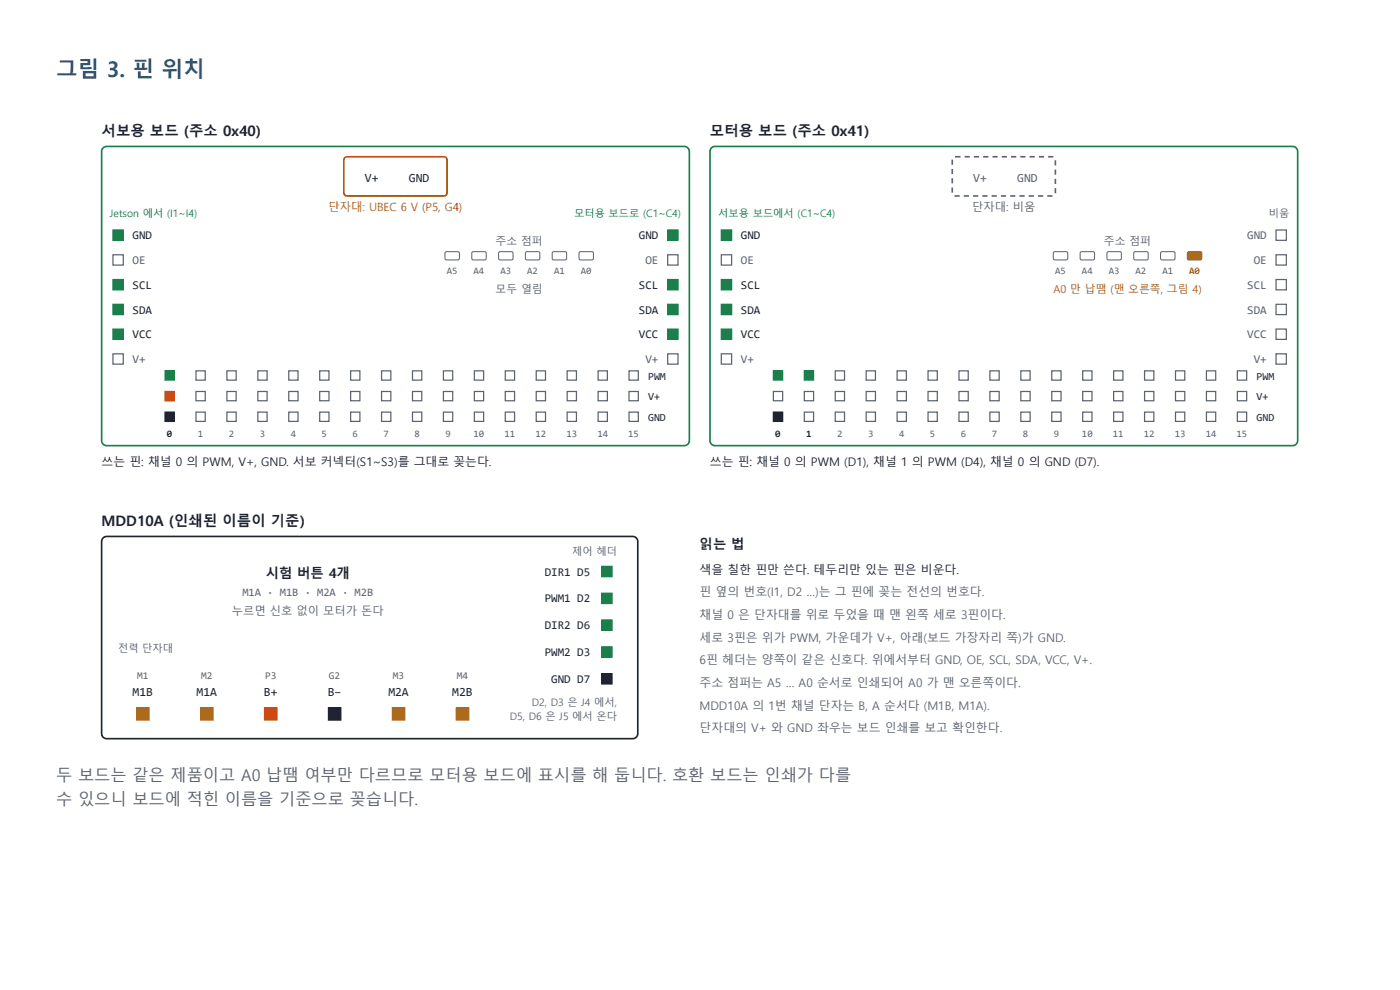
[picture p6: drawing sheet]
<svg xmlns="http://www.w3.org/2000/svg" width="297mm" height="210mm" viewBox="0 0 297 210" stroke-linecap="round" stroke-linejoin="round" font-family="sans-serif">
<path d="M21.9 31.4l.8-.4h122.5a1.09 1.09 0 0 1 1 1.1v61.3a1.09 1.09 0 0 1-1 1.1h-122.5a1.09 1.09 0 0 1-1.1-1.1v-61.3z" fill="none" stroke="#1a7f4b" stroke-width=".35"/>
<path d="M150.9 31.4l.8-.4h122.5a1.09 1.09 0 0 1 1.1 1.1v61.3a1.09 1.09 0 0 1-1.1 1.1h-122.5a1.09 1.09 0 0 1-1.1-1.1v-61.3z" fill="#fff"/>
<path d="M150.9 31.4l.8-.4h122.5a1.09 1.09 0 0 1 1.1 1.1v61.3a1.09 1.09 0 0 1-1.1 1.1h-122.5a1.09 1.09 0 0 1-1.1-1.1v-61.3z" fill="none" stroke="#1a7f4b" stroke-width=".35"/>
<path d="M21.9 114.1l.8-.4h111.5a1.09 1.09 0 0 1 1.1 1.1v40.7a1.09 1.09 0 0 1-1.1 1.1h-111.5a1.09 1.09 0 0 1-1.1-1.1v-40.7z" fill="#fff"/>
<path d="M21.9 114.1l.8-.4h111.5a1.09 1.09 0 0 1 1.1 1.1v40.7a1.09 1.09 0 0 1-1.1 1.1h-111.5a1.09 1.09 0 0 1-1.1-1.1v-40.7z" fill="none" stroke="#1f2430" stroke-width=".35"/>
<path d="M73.2 33.4l.4-.2h20.6a.66 .66 0 0 1 .6 .7v7a.66 .66 0 0 1-.6 .6h-20.6a.66 .66 0 0 1-.6-.6v-7z" fill="#fff"/>
<path d="M73.2 33.4l.4-.2h20.6a.66 .66 0 0 1 .6 .7v7a.66 .66 0 0 1-.6 .6h-20.6a.66 .66 0 0 1-.6-.6v-7z" fill="none" stroke="#d35400" stroke-width=".35"/>
<path d="M24 48.8h2.2v2.2h-2.2z" fill="#1a7f4b"/>
<path d="M24 48.8h2.2v2.2h-2.2z" fill="none" stroke="#1a7f4b" stroke-width=".26"/>
<path d="M141.7 48.8h2.1v2.2h-2.1z" fill="#1a7f4b"/>
<path d="M141.7 48.8h2.1v2.2h-2.1z" fill="none" stroke="#1a7f4b" stroke-width=".26"/>
<path d="M24 54h2.2v2.2h-2.2z" fill="#fff"/>
<path d="M24 54h2.2v2.2h-2.2z" fill="none" stroke="#5c6370" stroke-width=".26"/>
<path d="M141.7 54h2.1v2.2h-2.1z" fill="#fff"/>
<path d="M141.7 54h2.1v2.2h-2.1z" fill="none" stroke="#5c6370" stroke-width=".26"/>
<path d="M24 59.3h2.2v2.2h-2.2z" fill="#1a7f4b"/>
<path d="M24 59.3h2.2v2.2h-2.2z" fill="none" stroke="#1a7f4b" stroke-width=".26"/>
<path d="M141.7 59.3h2.1v2.2h-2.1z" fill="#1a7f4b"/>
<path d="M141.7 59.3h2.1v2.2h-2.1z" fill="none" stroke="#1a7f4b" stroke-width=".26"/>
<path d="M24 64.5h2.2v2.2h-2.2z" fill="#1a7f4b"/>
<path d="M24 64.5h2.2v2.2h-2.2z" fill="none" stroke="#1a7f4b" stroke-width=".26"/>
<path d="M141.7 64.5h2.1v2.2h-2.1z" fill="#1a7f4b"/>
<path d="M141.7 64.5h2.1v2.2h-2.1z" fill="none" stroke="#1a7f4b" stroke-width=".26"/>
<path d="M24 69.8h2.2v2.2h-2.2z" fill="#1a7f4b"/>
<path d="M24 69.8h2.2v2.2h-2.2z" fill="none" stroke="#1a7f4b" stroke-width=".26"/>
<path d="M141.7 69.8h2.1v2.2h-2.1z" fill="#1a7f4b"/>
<path d="M141.7 69.8h2.1v2.2h-2.1z" fill="none" stroke="#1a7f4b" stroke-width=".26"/>
<path d="M24 75h2.2v2.2h-2.2z" fill="#fff"/>
<path d="M24 75h2.2v2.2h-2.2z" fill="none" stroke="#5c6370" stroke-width=".26"/>
<path d="M141.7 75h2.1v2.2h-2.1z" fill="#fff"/>
<path d="M141.7 75h2.1v2.2h-2.1z" fill="none" stroke="#5c6370" stroke-width=".26"/>
<path d="M94.5 53.5l2.8-.1 .2 .3-.1 1.2-.3 .2h-2.5l-.2-.3z" fill="#fff"/>
<path d="M94.5 53.5l2.8-.1 .2 .3-.1 1.2-.3 .2h-2.5l-.2-.3z" fill="none" stroke="#5c6370" stroke-width=".22"/>
<path d="M100.2 53.5l2.7-.1 .3 .3-.1 1.2-.3 .2h-2.5l-.2-.3z" fill="#fff"/>
<path d="M100.2 53.5l2.7-.1 .3 .3-.1 1.2-.3 .2h-2.5l-.2-.3z" fill="none" stroke="#5c6370" stroke-width=".22"/>
<path d="M105.9 53.5l2.7-.1 .2 .3v1.2l-.3 .2h-2.5l-.2-.3z" fill="#fff"/>
<path d="M105.9 53.5l2.7-.1 .2 .3v1.2l-.3 .2h-2.5l-.2-.3z" fill="none" stroke="#5c6370" stroke-width=".22"/>
<path d="M111.6 53.5l2.7-.1 .2 .3v1.2l-.3 .2h-2.5l-.2-.3z" fill="#fff"/>
<path d="M111.6 53.5l2.7-.1 .2 .3v1.2l-.3 .2h-2.5l-.2-.3z" fill="none" stroke="#5c6370" stroke-width=".22"/>
<path d="M117.2 53.5l2.8-.1 .2 .3v1.2l-.3 .2h-2.5l-.2-.3z" fill="#fff"/>
<path d="M117.2 53.5l2.8-.1 .2 .3v1.2l-.3 .2h-2.5l-.2-.3z" fill="none" stroke="#5c6370" stroke-width=".22"/>
<path d="M122.9 53.5l2.8-.1 .2 .3v1.2l-.3 .2h-2.6l-.2-.3z" fill="#fff"/>
<path d="M122.9 53.5l2.8-.1 .2 .3v1.2l-.3 .2h-2.6l-.2-.3z" fill="none" stroke="#5c6370" stroke-width=".22"/>
<path d="M35 78.6h2v2h-2z" fill="#1a7f4b"/>
<path d="M35 78.6h2v2h-2z" fill="none" stroke="#1a7f4b" stroke-width=".26"/>
<path d="M35 83h2v2h-2z" fill="#d35400"/>
<path d="M35 83h2v2h-2z" fill="none" stroke="#d35400" stroke-width=".26"/>
<path d="M35 87.4h2v1.9h-2z" fill="#1f2430"/>
<path d="M35 87.4h2v1.9h-2z" fill="none" stroke="#1f2430" stroke-width=".26"/>
<path d="M41.6 78.6h1.9v2h-1.9z" fill="#fff"/>
<path d="M41.6 78.6h1.9v2h-1.9z" fill="none" stroke="#5c6370" stroke-width=".26"/>
<path d="M41.6 83h1.9v2h-1.9z" fill="#fff"/>
<path d="M41.6 83h1.9v2h-1.9z" fill="none" stroke="#5c6370" stroke-width=".26"/>
<path d="M41.6 87.4h1.9v1.9h-1.9z" fill="#fff"/>
<path d="M41.6 87.4h1.9v1.9h-1.9z" fill="none" stroke="#5c6370" stroke-width=".26"/>
<path d="M48.1 78.6h2v2h-2z" fill="#fff"/>
<path d="M48.1 78.6h2v2h-2z" fill="none" stroke="#5c6370" stroke-width=".26"/>
<path d="M48.1 83h2v2h-2z" fill="#fff"/>
<path d="M48.1 83h2v2h-2z" fill="none" stroke="#5c6370" stroke-width=".26"/>
<path d="M48.1 87.4h2v1.9h-2z" fill="#fff"/>
<path d="M48.1 87.4h2v1.9h-2z" fill="none" stroke="#5c6370" stroke-width=".26"/>
<path d="M54.7 78.6h2v2h-2z" fill="#fff"/>
<path d="M54.7 78.6h2v2h-2z" fill="none" stroke="#5c6370" stroke-width=".26"/>
<path d="M54.7 83h2v2h-2z" fill="#fff"/>
<path d="M54.7 83h2v2h-2z" fill="none" stroke="#5c6370" stroke-width=".26"/>
<path d="M54.7 87.4h2v1.9h-2z" fill="#fff"/>
<path d="M54.7 87.4h2v1.9h-2z" fill="none" stroke="#5c6370" stroke-width=".26"/>
<path d="M61.3 78.6h1.9v2h-1.9z" fill="#fff"/>
<path d="M61.3 78.6h1.9v2h-1.9z" fill="none" stroke="#5c6370" stroke-width=".26"/>
<path d="M61.3 83h1.9v2h-1.9z" fill="#fff"/>
<path d="M61.3 83h1.9v2h-1.9z" fill="none" stroke="#5c6370" stroke-width=".26"/>
<path d="M61.3 87.4h1.9v1.9h-1.9z" fill="#fff"/>
<path d="M61.3 87.4h1.9v1.9h-1.9z" fill="none" stroke="#5c6370" stroke-width=".26"/>
<path d="M67.8 78.6h2v2h-2z" fill="#fff"/>
<path d="M67.8 78.6h2v2h-2z" fill="none" stroke="#5c6370" stroke-width=".26"/>
<path d="M67.8 83h2v2h-2z" fill="#fff"/>
<path d="M67.8 83h2v2h-2z" fill="none" stroke="#5c6370" stroke-width=".26"/>
<path d="M67.8 87.4h2v1.9h-2z" fill="#fff"/>
<path d="M67.8 87.4h2v1.9h-2z" fill="none" stroke="#5c6370" stroke-width=".26"/>
<path d="M74.4 78.6h2v2h-2z" fill="#fff"/>
<path d="M74.4 78.6h2v2h-2z" fill="none" stroke="#5c6370" stroke-width=".26"/>
<path d="M74.4 83h2v2h-2z" fill="#fff"/>
<path d="M74.4 83h2v2h-2z" fill="none" stroke="#5c6370" stroke-width=".26"/>
<path d="M74.4 87.4h2v1.9h-2z" fill="#fff"/>
<path d="M74.4 87.4h2v1.9h-2z" fill="none" stroke="#5c6370" stroke-width=".26"/>
<path d="M80.9 78.6h2v2h-2z" fill="#fff"/>
<path d="M80.9 78.6h2v2h-2z" fill="none" stroke="#5c6370" stroke-width=".26"/>
<path d="M80.9 83h2v2h-2z" fill="#fff"/>
<path d="M80.9 83h2v2h-2z" fill="none" stroke="#5c6370" stroke-width=".26"/>
<path d="M80.9 87.4h2v1.9h-2z" fill="#fff"/>
<path d="M80.9 87.4h2v1.9h-2z" fill="none" stroke="#5c6370" stroke-width=".26"/>
<path d="M87.5 78.6h2v2h-2z" fill="#fff"/>
<path d="M87.5 78.6h2v2h-2z" fill="none" stroke="#5c6370" stroke-width=".26"/>
<path d="M87.5 83h2v2h-2z" fill="#fff"/>
<path d="M87.5 83h2v2h-2z" fill="none" stroke="#5c6370" stroke-width=".26"/>
<path d="M87.5 87.4h2v1.9h-2z" fill="#fff"/>
<path d="M87.5 87.4h2v1.9h-2z" fill="none" stroke="#5c6370" stroke-width=".26"/>
<path d="M94.1 78.6h1.9v2h-1.9z" fill="#fff"/>
<path d="M94.1 78.6h1.9v2h-1.9z" fill="none" stroke="#5c6370" stroke-width=".26"/>
<path d="M94.1 83h1.9v2h-1.9z" fill="#fff"/>
<path d="M94.1 83h1.9v2h-1.9z" fill="none" stroke="#5c6370" stroke-width=".26"/>
<path d="M94.1 87.4h1.9v1.9h-1.9z" fill="#fff"/>
<path d="M94.1 87.4h1.9v1.9h-1.9z" fill="none" stroke="#5c6370" stroke-width=".26"/>
<path d="M100.6 78.6h2v2h-2z" fill="#fff"/>
<path d="M100.6 78.6h2v2h-2z" fill="none" stroke="#5c6370" stroke-width=".26"/>
<path d="M100.6 83h2v2h-2z" fill="#fff"/>
<path d="M100.6 83h2v2h-2z" fill="none" stroke="#5c6370" stroke-width=".26"/>
<path d="M100.6 87.4h2v1.9h-2z" fill="#fff"/>
<path d="M100.6 87.4h2v1.9h-2z" fill="none" stroke="#5c6370" stroke-width=".26"/>
<path d="M107.2 78.6h2v2h-2z" fill="#fff"/>
<path d="M107.2 78.6h2v2h-2z" fill="none" stroke="#5c6370" stroke-width=".26"/>
<path d="M107.2 83h2v2h-2z" fill="#fff"/>
<path d="M107.2 83h2v2h-2z" fill="none" stroke="#5c6370" stroke-width=".26"/>
<path d="M107.2 87.4h2v1.9h-2z" fill="#fff"/>
<path d="M107.2 87.4h2v1.9h-2z" fill="none" stroke="#5c6370" stroke-width=".26"/>
<path d="M113.8 78.6h1.9v2h-1.9z" fill="#fff"/>
<path d="M113.8 78.6h1.9v2h-1.9z" fill="none" stroke="#5c6370" stroke-width=".26"/>
<path d="M113.8 83h1.9v2h-1.9z" fill="#fff"/>
<path d="M113.8 83h1.9v2h-1.9z" fill="none" stroke="#5c6370" stroke-width=".26"/>
<path d="M113.8 87.4h1.9v1.9h-1.9z" fill="#fff"/>
<path d="M113.8 87.4h1.9v1.9h-1.9z" fill="none" stroke="#5c6370" stroke-width=".26"/>
<path d="M120.3 78.6h2v2h-2z" fill="#fff"/>
<path d="M120.3 78.6h2v2h-2z" fill="none" stroke="#5c6370" stroke-width=".26"/>
<path d="M120.3 83h2v2h-2z" fill="#fff"/>
<path d="M120.3 83h2v2h-2z" fill="none" stroke="#5c6370" stroke-width=".26"/>
<path d="M120.3 87.4h2v1.9h-2z" fill="#fff"/>
<path d="M120.3 87.4h2v1.9h-2z" fill="none" stroke="#5c6370" stroke-width=".26"/>
<path d="M126.9 78.6h2v2h-2z" fill="#fff"/>
<path d="M126.9 78.6h2v2h-2z" fill="none" stroke="#5c6370" stroke-width=".26"/>
<path d="M126.9 83h2v2h-2z" fill="#fff"/>
<path d="M126.9 83h2v2h-2z" fill="none" stroke="#5c6370" stroke-width=".26"/>
<path d="M126.9 87.4h2v1.9h-2z" fill="#fff"/>
<path d="M126.9 87.4h2v1.9h-2z" fill="none" stroke="#5c6370" stroke-width=".26"/>
<path d="M133.4 78.6h2v2h-2z" fill="#fff"/>
<path d="M133.4 78.6h2v2h-2z" fill="none" stroke="#5c6370" stroke-width=".26"/>
<path d="M133.4 83h2v2h-2z" fill="#fff"/>
<path d="M133.4 83h2v2h-2z" fill="none" stroke="#5c6370" stroke-width=".26"/>
<path d="M133.4 87.4h2v1.9h-2z" fill="#fff"/>
<path d="M133.4 87.4h2v1.9h-2z" fill="none" stroke="#5c6370" stroke-width=".26"/>
<path d="M202.2 33.4l.5-.2h20.5a.66 .66 0 0 1 .7 .7v7a.66 .66 0 0 1-.7 .6h-20.5a.66 .66 0 0 1-.7-.6v-7z" fill="#fff"/>
<path d="M204.6 33.1h1.1v.3h-1.1zM206.6 33.1h1.1v.3h-1.1zM208.6 33.1h1.1v.3h-1.1zM210.6 33.1h1v.3h-1zM212.5 33.1h1.1v.3h-1.1zM214.5 33.1h1.1v.3h-1.1zM216.5 33.1h1.1v.3h-1.1zM218.4 33.1h1.1v.3h-1.1zM220.4 33.1h1.1v.3h-1.1zM222.4 33.1h1.1l-.1 .3h-1zM223.7 34h.4v1.1h-.4zM223.7 35.9h.4v1.1h-.4zM223.7 37.9h.4v1.1h-.4zM223.7 39.9h.4v1.1h-.4zM222.2 41.4h1.1v.3h-1.1zM220.2 41.4h1.1v.3h-1.1zM218.3 41.4h1v.3h-1zM216.3 41.4h1.1v.3h-1.1zM214.3 41.4h1.1v.3h-1.1zM212.3 41.4h1.1v.3h-1.1zM210.4 41.4h1.1v.3h-1.1zM208.4 41.4h1.1v.3h-1.1zM206.4 41.4h1.1v.3h-1.1zM204.5 41.4h1.1v.3h-1.1zM202.6 41.4h1v.3h-1.1zM201.8 39.7h.4v1.1h-.4zM201.8 37.8h.4v1.1h-.4zM201.8 35.8h.4v1.1h-.4zM201.9 33.8l.3 .1v1h-.4zM202.6 33.1h1.2v.3h-1.2z" fill="#5c6370"/>
<path d="M153 48.8h2.2v2.2h-2.2z" fill="#1a7f4b"/>
<path d="M153 48.8h2.2v2.2h-2.2z" fill="none" stroke="#1a7f4b" stroke-width=".26"/>
<path d="M270.7 48.8h2.2v2.2h-2.2z" fill="#fff"/>
<path d="M270.7 48.8h2.2v2.2h-2.2z" fill="none" stroke="#5c6370" stroke-width=".26"/>
<path d="M153 54h2.2v2.2h-2.2z" fill="#fff"/>
<path d="M153 54h2.2v2.2h-2.2z" fill="none" stroke="#5c6370" stroke-width=".26"/>
<path d="M270.7 54h2.2v2.2h-2.2z" fill="#fff"/>
<path d="M270.7 54h2.2v2.2h-2.2z" fill="none" stroke="#5c6370" stroke-width=".26"/>
<path d="M153 59.3h2.2v2.2h-2.2z" fill="#1a7f4b"/>
<path d="M153 59.3h2.2v2.2h-2.2z" fill="none" stroke="#1a7f4b" stroke-width=".26"/>
<path d="M270.7 59.3h2.2v2.2h-2.2z" fill="#fff"/>
<path d="M270.7 59.3h2.2v2.2h-2.2z" fill="none" stroke="#5c6370" stroke-width=".26"/>
<path d="M153 64.5h2.2v2.2h-2.2z" fill="#1a7f4b"/>
<path d="M153 64.5h2.2v2.2h-2.2z" fill="none" stroke="#1a7f4b" stroke-width=".26"/>
<path d="M270.7 64.5h2.2v2.2h-2.2z" fill="#fff"/>
<path d="M270.7 64.5h2.2v2.2h-2.2z" fill="none" stroke="#5c6370" stroke-width=".26"/>
<path d="M153 69.8h2.2v2.2h-2.2z" fill="#1a7f4b"/>
<path d="M153 69.8h2.2v2.2h-2.2z" fill="none" stroke="#1a7f4b" stroke-width=".26"/>
<path d="M270.7 69.8h2.2v2.2h-2.2z" fill="#fff"/>
<path d="M270.7 69.8h2.2v2.2h-2.2z" fill="none" stroke="#5c6370" stroke-width=".26"/>
<path d="M153 75h2.2v2.2h-2.2z" fill="#fff"/>
<path d="M153 75h2.2v2.2h-2.2z" fill="none" stroke="#5c6370" stroke-width=".26"/>
<path d="M270.7 75h2.2v2.2h-2.2z" fill="#fff"/>
<path d="M270.7 75h2.2v2.2h-2.2z" fill="none" stroke="#5c6370" stroke-width=".26"/>
<path d="M223.6 53.5l2.7-.1 .2 .3v1.2l-.3 .2h-2.5l-.2-.3z" fill="#fff"/>
<path d="M223.6 53.5l2.7-.1 .2 .3v1.2l-.3 .2h-2.5l-.2-.3z" fill="none" stroke="#5c6370" stroke-width=".22"/>
<path d="M229.2 53.5l2.8-.1 .2 .3v1.2l-.3 .2h-2.5l-.3-.3z" fill="#fff"/>
<path d="M229.2 53.5l2.8-.1 .2 .3v1.2l-.3 .2h-2.5l-.3-.3z" fill="none" stroke="#5c6370" stroke-width=".22"/>
<path d="M234.9 53.5l2.8-.1 .2 .3v1.2l-.3 .2h-2.6l-.2-.3z" fill="#fff"/>
<path d="M234.9 53.5l2.8-.1 .2 .3v1.2l-.3 .2h-2.6l-.2-.3z" fill="none" stroke="#5c6370" stroke-width=".22"/>
<path d="M240.6 53.5l2.8-.1 .2 .3v1.2l-.3 .2h-2.6l-.2-.3z" fill="#fff"/>
<path d="M240.6 53.5l2.8-.1 .2 .3v1.2l-.3 .2h-2.6l-.2-.3z" fill="none" stroke="#5c6370" stroke-width=".22"/>
<path d="M246.3 53.5l2.8-.1 .2 .3-.1 1.2-.3 .2h-2.5l-.2-.3z" fill="#fff"/>
<path d="M246.3 53.5l2.8-.1 .2 .3-.1 1.2-.3 .2h-2.5l-.2-.3z" fill="none" stroke="#5c6370" stroke-width=".22"/>
<path d="M252 53.5l2.8-.1 .2 .3-.1 1.2-.3 .2h-2.5l-.2-.3z" fill="#a86a12"/>
<path d="M252 53.5l2.8-.1 .2 .3-.1 1.2-.3 .2h-2.5l-.2-.3z" fill="none" stroke="#a86a12" stroke-width=".22"/>
<path d="M164.1 78.6h1.9v2h-1.9z" fill="#1a7f4b"/>
<path d="M164.1 78.6h1.9v2h-1.9z" fill="none" stroke="#1a7f4b" stroke-width=".26"/>
<path d="M164.1 83h1.9v2h-1.9z" fill="#fff"/>
<path d="M164.1 83h1.9v2h-1.9z" fill="none" stroke="#5c6370" stroke-width=".26"/>
<path d="M164.1 87.4h1.9v1.9h-1.9z" fill="#1f2430"/>
<path d="M164.1 87.4h1.9v1.9h-1.9z" fill="none" stroke="#1f2430" stroke-width=".26"/>
<path d="M170.6 78.6h2v2h-2z" fill="#1a7f4b"/>
<path d="M170.6 78.6h2v2h-2z" fill="none" stroke="#1a7f4b" stroke-width=".26"/>
<path d="M170.6 83h2v2h-2z" fill="#fff"/>
<path d="M170.6 83h2v2h-2z" fill="none" stroke="#5c6370" stroke-width=".26"/>
<path d="M170.6 87.4h2v1.9h-2z" fill="#fff"/>
<path d="M170.6 87.4h2v1.9h-2z" fill="none" stroke="#5c6370" stroke-width=".26"/>
<path d="M177.2 78.6h2v2h-2z" fill="#fff"/>
<path d="M177.2 78.6h2v2h-2z" fill="none" stroke="#5c6370" stroke-width=".26"/>
<path d="M177.2 83h2v2h-2z" fill="#fff"/>
<path d="M177.2 83h2v2h-2z" fill="none" stroke="#5c6370" stroke-width=".26"/>
<path d="M177.2 87.4h2v1.9h-2z" fill="#fff"/>
<path d="M177.2 87.4h2v1.9h-2z" fill="none" stroke="#5c6370" stroke-width=".26"/>
<path d="M183.8 78.6h1.9v2h-1.9z" fill="#fff"/>
<path d="M183.8 78.6h1.9v2h-1.9z" fill="none" stroke="#5c6370" stroke-width=".26"/>
<path d="M183.8 83h1.9v2h-1.9z" fill="#fff"/>
<path d="M183.8 83h1.9v2h-1.9z" fill="none" stroke="#5c6370" stroke-width=".26"/>
<path d="M183.8 87.4h1.9v1.9h-1.9z" fill="#fff"/>
<path d="M183.8 87.4h1.9v1.9h-1.9z" fill="none" stroke="#5c6370" stroke-width=".26"/>
<path d="M190.3 78.6h2v2h-2z" fill="#fff"/>
<path d="M190.3 78.6h2v2h-2z" fill="none" stroke="#5c6370" stroke-width=".26"/>
<path d="M190.3 83h2v2h-2z" fill="#fff"/>
<path d="M190.3 83h2v2h-2z" fill="none" stroke="#5c6370" stroke-width=".26"/>
<path d="M190.3 87.4h2v1.9h-2z" fill="#fff"/>
<path d="M190.3 87.4h2v1.9h-2z" fill="none" stroke="#5c6370" stroke-width=".26"/>
<path d="M196.9 78.6h2v2h-2z" fill="#fff"/>
<path d="M196.9 78.6h2v2h-2z" fill="none" stroke="#5c6370" stroke-width=".26"/>
<path d="M196.9 83h2v2h-2z" fill="#fff"/>
<path d="M196.9 83h2v2h-2z" fill="none" stroke="#5c6370" stroke-width=".26"/>
<path d="M196.9 87.4h2v1.9h-2z" fill="#fff"/>
<path d="M196.9 87.4h2v1.9h-2z" fill="none" stroke="#5c6370" stroke-width=".26"/>
<path d="M203.4 78.6h2v2h-2z" fill="#fff"/>
<path d="M203.4 78.6h2v2h-2z" fill="none" stroke="#5c6370" stroke-width=".26"/>
<path d="M203.4 83h2v2h-2z" fill="#fff"/>
<path d="M203.4 83h2v2h-2z" fill="none" stroke="#5c6370" stroke-width=".26"/>
<path d="M203.4 87.4h2v1.9h-2z" fill="#fff"/>
<path d="M203.4 87.4h2v1.9h-2z" fill="none" stroke="#5c6370" stroke-width=".26"/>
<path d="M210 78.6h2v2h-2z" fill="#fff"/>
<path d="M210 78.6h2v2h-2z" fill="none" stroke="#5c6370" stroke-width=".26"/>
<path d="M210 83h2v2h-2z" fill="#fff"/>
<path d="M210 83h2v2h-2z" fill="none" stroke="#5c6370" stroke-width=".26"/>
<path d="M210 87.4h2v1.9h-2z" fill="#fff"/>
<path d="M210 87.4h2v1.9h-2z" fill="none" stroke="#5c6370" stroke-width=".26"/>
<path d="M216.6 78.6h1.9v2h-1.9z" fill="#fff"/>
<path d="M216.6 78.6h1.9v2h-1.9z" fill="none" stroke="#5c6370" stroke-width=".26"/>
<path d="M216.6 83h1.9v2h-1.9z" fill="#fff"/>
<path d="M216.6 83h1.9v2h-1.9z" fill="none" stroke="#5c6370" stroke-width=".26"/>
<path d="M216.6 87.4h1.9v1.9h-1.9z" fill="#fff"/>
<path d="M216.6 87.4h1.9v1.9h-1.9z" fill="none" stroke="#5c6370" stroke-width=".26"/>
<path d="M223.1 78.6h2v2h-2z" fill="#fff"/>
<path d="M223.1 78.6h2v2h-2z" fill="none" stroke="#5c6370" stroke-width=".26"/>
<path d="M223.1 83h2v2h-2z" fill="#fff"/>
<path d="M223.1 83h2v2h-2z" fill="none" stroke="#5c6370" stroke-width=".26"/>
<path d="M223.1 87.4h2v1.9h-2z" fill="#fff"/>
<path d="M223.1 87.4h2v1.9h-2z" fill="none" stroke="#5c6370" stroke-width=".26"/>
<path d="M229.7 78.6h2v2h-2z" fill="#fff"/>
<path d="M229.7 78.6h2v2h-2z" fill="none" stroke="#5c6370" stroke-width=".26"/>
<path d="M229.7 83h2v2h-2z" fill="#fff"/>
<path d="M229.7 83h2v2h-2z" fill="none" stroke="#5c6370" stroke-width=".26"/>
<path d="M229.7 87.4h2v1.9h-2z" fill="#fff"/>
<path d="M229.7 87.4h2v1.9h-2z" fill="none" stroke="#5c6370" stroke-width=".26"/>
<path d="M236.3 78.6h1.9v2h-1.9z" fill="#fff"/>
<path d="M236.3 78.6h1.9v2h-1.9z" fill="none" stroke="#5c6370" stroke-width=".26"/>
<path d="M236.3 83h1.9v2h-1.9z" fill="#fff"/>
<path d="M236.3 83h1.9v2h-1.9z" fill="none" stroke="#5c6370" stroke-width=".26"/>
<path d="M236.3 87.4h1.9v1.9h-1.9z" fill="#fff"/>
<path d="M236.3 87.4h1.9v1.9h-1.9z" fill="none" stroke="#5c6370" stroke-width=".26"/>
<path d="M242.8 78.6h2v2h-2z" fill="#fff"/>
<path d="M242.8 78.6h2v2h-2z" fill="none" stroke="#5c6370" stroke-width=".26"/>
<path d="M242.8 83h2v2h-2z" fill="#fff"/>
<path d="M242.8 83h2v2h-2z" fill="none" stroke="#5c6370" stroke-width=".26"/>
<path d="M242.8 87.4h2v1.9h-2z" fill="#fff"/>
<path d="M242.8 87.4h2v1.9h-2z" fill="none" stroke="#5c6370" stroke-width=".26"/>
<path d="M249.4 78.6h2v2h-2z" fill="#fff"/>
<path d="M249.4 78.6h2v2h-2z" fill="none" stroke="#5c6370" stroke-width=".26"/>
<path d="M249.4 83h2v2h-2z" fill="#fff"/>
<path d="M249.4 83h2v2h-2z" fill="none" stroke="#5c6370" stroke-width=".26"/>
<path d="M249.4 87.4h2v1.9h-2z" fill="#fff"/>
<path d="M249.4 87.4h2v1.9h-2z" fill="none" stroke="#5c6370" stroke-width=".26"/>
<path d="M255.9 78.6h2v2h-2z" fill="#fff"/>
<path d="M255.9 78.6h2v2h-2z" fill="none" stroke="#5c6370" stroke-width=".26"/>
<path d="M255.9 83h2v2h-2z" fill="#fff"/>
<path d="M255.9 83h2v2h-2z" fill="none" stroke="#5c6370" stroke-width=".26"/>
<path d="M255.9 87.4h2v1.9h-2z" fill="#fff"/>
<path d="M255.9 87.4h2v1.9h-2z" fill="none" stroke="#5c6370" stroke-width=".26"/>
<path d="M262.5 78.6h2v2h-2z" fill="#fff"/>
<path d="M262.5 78.6h2v2h-2z" fill="none" stroke="#5c6370" stroke-width=".26"/>
<path d="M262.5 83h2v2h-2z" fill="#fff"/>
<path d="M262.5 83h2v2h-2z" fill="none" stroke="#5c6370" stroke-width=".26"/>
<path d="M262.5 87.4h2v1.9h-2z" fill="#fff"/>
<path d="M262.5 87.4h2v1.9h-2z" fill="none" stroke="#5c6370" stroke-width=".26"/>
<path d="M127.7 120.1h2.1v2.2h-2.1z" fill="#1a7f4b"/>
<path d="M127.7 120.1h2.1v2.2h-2.1z" fill="none" stroke="#1a7f4b" stroke-width=".26"/>
<path d="M127.7 125.8h2.1v2.2h-2.1z" fill="#1a7f4b"/>
<path d="M127.7 125.8h2.1v2.2h-2.1z" fill="none" stroke="#1a7f4b" stroke-width=".26"/>
<path d="M127.7 131.5h2.1v2.1h-2.1z" fill="#1a7f4b"/>
<path d="M127.7 131.5h2.1v2.1h-2.1z" fill="none" stroke="#1a7f4b" stroke-width=".26"/>
<path d="M127.7 137.1h2.1v2.2h-2.1z" fill="#1a7f4b"/>
<path d="M127.7 137.1h2.1v2.2h-2.1z" fill="none" stroke="#1a7f4b" stroke-width=".26"/>
<path d="M127.7 142.8h2.1v2.2h-2.1z" fill="#1f2430"/>
<path d="M127.7 142.8h2.1v2.2h-2.1z" fill="none" stroke="#1f2430" stroke-width=".26"/>
<path d="M29 150h2.6v2.7h-2.6z" fill="#a86a12"/>
<path d="M29 150h2.6v2.7h-2.6z" fill="none" stroke="#a86a12" stroke-width=".26"/>
<path d="M42.6 150h2.6v2.7h-2.6z" fill="#a86a12"/>
<path d="M42.6 150h2.6v2.7h-2.6z" fill="none" stroke="#a86a12" stroke-width=".26"/>
<path d="M56.1 150h2.6v2.7h-2.6z" fill="#c0392b"/>
<path d="M56.1 150h2.6v2.7h-2.6z" fill="none" stroke="#c0392b" stroke-width=".26"/>
<path d="M69.7 150h2.6v2.7h-2.6z" fill="#1f2430"/>
<path d="M69.7 150h2.6v2.7h-2.6z" fill="none" stroke="#1f2430" stroke-width=".26"/>
<path d="M83.2 150h2.7v2.7h-2.7z" fill="#a86a12"/>
<path d="M83.2 150h2.7v2.7h-2.7z" fill="none" stroke="#a86a12" stroke-width=".26"/>
<path d="M96.8 150h2.6v2.7h-2.6z" fill="#a86a12"/>
<path d="M96.8 150h2.6v2.7h-2.6z" fill="none" stroke="#a86a12" stroke-width=".26"/>
<text font-size="4.6" fill="#1d5c8f" x="11.9" y="16.4">그림 3. 핀 위치</text>
<g font-size="3.4" fill="#5c6370">
<text x="11.9" y="165.6">두 보드는 같은 제품이고 A0 납땜 여부만 다르므로 모터용 보드에 표시를 해 둡니다. 호환 보드는 인쇄가 다를</text>
<text x="11.9" y="170.7">수 있으니 보드에 적힌 이름을 기준으로 꽂습니다.</text>
</g>
<g font-size="3.1" fill="#1f2430">
<text x="21.6" y="28.9">서보용 보드 (주소 0x40)</text>
<text x="150.6" y="28.9">모터용 보드 (주소 0x41)</text>
<text x="21.6" y="111.5">MDD10A (인쇄된 이름이 기준)</text>
</g>
<g font-size="2.8" fill="#1f2430">
<text x="148.4" y="116.4">읽는 법</text>
<text x="56.4" y="122.5">시험 버튼 4개</text>
</g>
<g font-size="2.6" fill="#1f2430">
<text x="77.4" y="38.5">V+</text>
<text x="86.8" y="38.5">GND</text>
<text x="28.1" y="147.6">M1B</text>
<text x="41.7" y="147.6">M1A</text>
<text x="56" y="147.6">B+</text>
<text x="69.5" y="147.6">B−</text>
<text x="82.4" y="147.6">M2A</text>
<text x="96" y="147.6">M2B</text>
</g>
<g font-size="2.6" fill="#5c6370">
<text x="206.5" y="38.5">V+</text>
<text x="215.8" y="38.5">GND</text>
</g>
<g font-size="2.5" fill="#1f2430">
<text x="28.1" y="50.7">GND</text>
<text x="135.5" y="50.7">GND</text>
<text x="157.2" y="50.7">GND</text>
<text x="28.1" y="61.2">SCL</text>
<text x="135.5" y="61.2">SCL</text>
<text x="157.2" y="61.2">SCL</text>
<text x="28.1" y="66.5">SDA</text>
<text x="28.1" y="71.7">VCC</text>
<text x="135.5" y="66.5">SDA</text>
<text x="135.5" y="71.7">VCC</text>
<text x="157.2" y="66.5">SDA</text>
<text x="157.2" y="71.7">VCC</text>
<text x="21.6" y="98.9">쓰는 핀: 채널 0 의 PWM, V+, GND. 서보 커넥터(S1~S3)를 그대로 꽂는다.</text>
<text x="150.6" y="98.9">쓰는 핀: 채널 0 의 PWM (D1), 채널 1 의 PWM (D4), 채널 0 의 GND (D7).</text>
<text x="115.6" y="122">DIR1 D5</text>
<text x="148.4" y="121.6">색을 칠한 핀만 쓴다. 테두리만 있는 핀은 비운다.</text>
<text x="115.6" y="127.7">PWM1 D2</text>
<text x="115.6" y="133.4">DIR2 D6</text>
<text x="115.6" y="139.1">PWM2 D3</text>
<text x="116.9" y="144.8">GND D7</text>
</g>
<g font-size="2.5" fill="#5c6370">
<text x="264.6" y="50.7">GND</text>
<text x="28.1" y="56">OE</text>
<text x="136.9" y="56">OE</text>
<text x="157.2" y="56">OE</text>
<text x="266" y="56">OE</text>
<text x="264.6" y="61.2">SCL</text>
<text x="264.6" y="66.5">SDA</text>
<text x="264.6" y="71.7">VCC</text>
<text x="28.1" y="77">V+</text>
<text x="136.9" y="77">V+</text>
<text x="157.2" y="77">V+</text>
<text x="266" y="77">V+</text>
<text x="148.4" y="126.4">핀 옆의 번호(I1, D2 …)는 그 핀에 꽂는 전선의 번호다.</text>
<text x="148.4" y="131.2">채널 0 은 단자대를 위로 두었을 때 맨 왼쪽 세로 3핀이다.</text>
<text x="148.4" y="136">세로 3핀은 위가 PWM, 가운데가 V+, 아래(보드 가장자리 쪽)가 GND.</text>
<text x="148.4" y="140.9">6핀 헤더는 양쪽이 같은 신호다. 위에서부터 GND, OE, SCL, SDA, VCC, V+.</text>
<text x="148.4" y="145.7">주소 점퍼는 A5 … A0 순서로 인쇄되어 A0 가 맨 오른쪽이다.</text>
<text x="148.4" y="150.5">MDD10A 의 1번 채널 단자는 B, A 순서다 (M1B, M1A).</text>
<text x="148.4" y="155.3">단자대의 V+ 와 GND 좌우는 보드 인쇄를 보고 확인한다.</text>
</g>
<text font-size="2.4" fill="#d35400" x="69.7" y="44.8">단자대: UBEC 6 V (P5, G4)</text>
<g font-size="2.4" fill="#5c6370">
<text x="206.3" y="44.8">단자대: 비움</text>
<text x="49.2" y="130.4">누르면 신호 없이 모터가 돈다</text>
<text x="51.4" y="126.4">M1A · M1B · M2A · M2B</text>
</g>
<g font-size="2.3" fill="#5c6370">
<text x="105.1" y="52">주소 점퍼</text>
<text x="234.2" y="52">주소 점퍼</text>
<text x="105.1" y="62.1">모두 열림</text>
</g>
<text font-size="2.3" fill="#a86a12" x="223.5" y="62.1">A0 만 납땜 (맨 오른쪽, 그림 4)</text>
<g font-size="2.3" fill="#1f2430">
<text x="137.5" y="80.5">PWM</text>
<text x="266.6" y="80.5">PWM</text>
<text x="137.5" y="84.9">V+</text>
<text x="137.5" y="89.2">GND</text>
<text x="266.6" y="84.9">V+</text>
<text x="266.6" y="89.2">GND</text>
</g>
<g font-size="2.2" fill="#1a7f4b">
<text x="23.3" y="45.9">Jetson 에서 (I1~I4)</text>
<text x="121.8" y="45.9">모터용 보드로 (C1~C4)</text>
<text x="152.4" y="45.9">서보용 보드에서 (C1~C4)</text>
</g>
<g font-size="2.2" fill="#5c6370">
<text x="269.2" y="45.9">비움</text>
<text x="121.4" y="117.7">제어 헤더</text>
<text x="25.1" y="138.2">전력 단자대</text>
<text x="29.1" y="143.9">M1</text>
<text x="42.7" y="143.9">M2</text>
<text x="56.2" y="143.9">P3</text>
<text x="69.8" y="143.9">G2</text>
<text x="83.4" y="143.9">M3</text>
<text x="96.9" y="143.9">M4</text>
<text x="112.8" y="149.6">D2, D3 은 J4 에서,</text>
<text x="108.1" y="152.7">D5, D6 은 J5 에서 온다</text>
</g>
<g font-size="2.1" fill="#5c6370">
<text x="94.8" y="58.2">A5</text>
<text x="100.5" y="58.2">A4</text>
<text x="106.2" y="58.2">A3</text>
<text x="111.9" y="58.2">A2</text>
<text x="117.5" y="58.2">A1</text>
<text x="123.2" y="58.2">A0</text>
<text x="223.8" y="58.2">A5</text>
<text x="229.5" y="58.2">A4</text>
<text x="235.2" y="58.2">A3</text>
<text x="240.9" y="58.2">A2</text>
<text x="246.6" y="58.2">A1</text>
<text x="42" y="92.7">1</text>
<text x="48.5" y="92.7">2</text>
<text x="55.1" y="92.7">3</text>
<text x="61.7" y="92.7">4</text>
<text x="68.2" y="92.7">5</text>
<text x="74.8" y="92.7">6</text>
<text x="81.4" y="92.7">7</text>
<text x="87.9" y="92.7">8</text>
<text x="94.5" y="92.7">9</text>
<text x="100.5" y="92.7">10</text>
<text x="107" y="92.7">11</text>
<text x="113.6" y="92.7">12</text>
<text x="120.2" y="92.7">13</text>
<text x="126.7" y="92.7">14</text>
<text x="133.3" y="92.7">15</text>
<text x="177.6" y="92.7">2</text>
<text x="184.2" y="92.7">3</text>
<text x="190.7" y="92.7">4</text>
<text x="197.3" y="92.7">5</text>
<text x="203.9" y="92.7">6</text>
<text x="210.4" y="92.7">7</text>
<text x="217" y="92.7">8</text>
<text x="223.5" y="92.7">9</text>
<text x="229.5" y="92.7">10</text>
<text x="236.1" y="92.7">11</text>
<text x="242.7" y="92.7">12</text>
<text x="249.2" y="92.7">13</text>
<text x="255.8" y="92.7">14</text>
<text x="262.3" y="92.7">15</text>
</g>
<text font-size="2.1" fill="#a86a12" x="252.3" y="58.2">A0</text>
<g font-size="2.1" fill="#1f2430">
<text x="35.4" y="92.7">0</text>
<text x="164.5" y="92.7">0</text>
<text x="171" y="92.7">1</text>
</g>
</svg>
